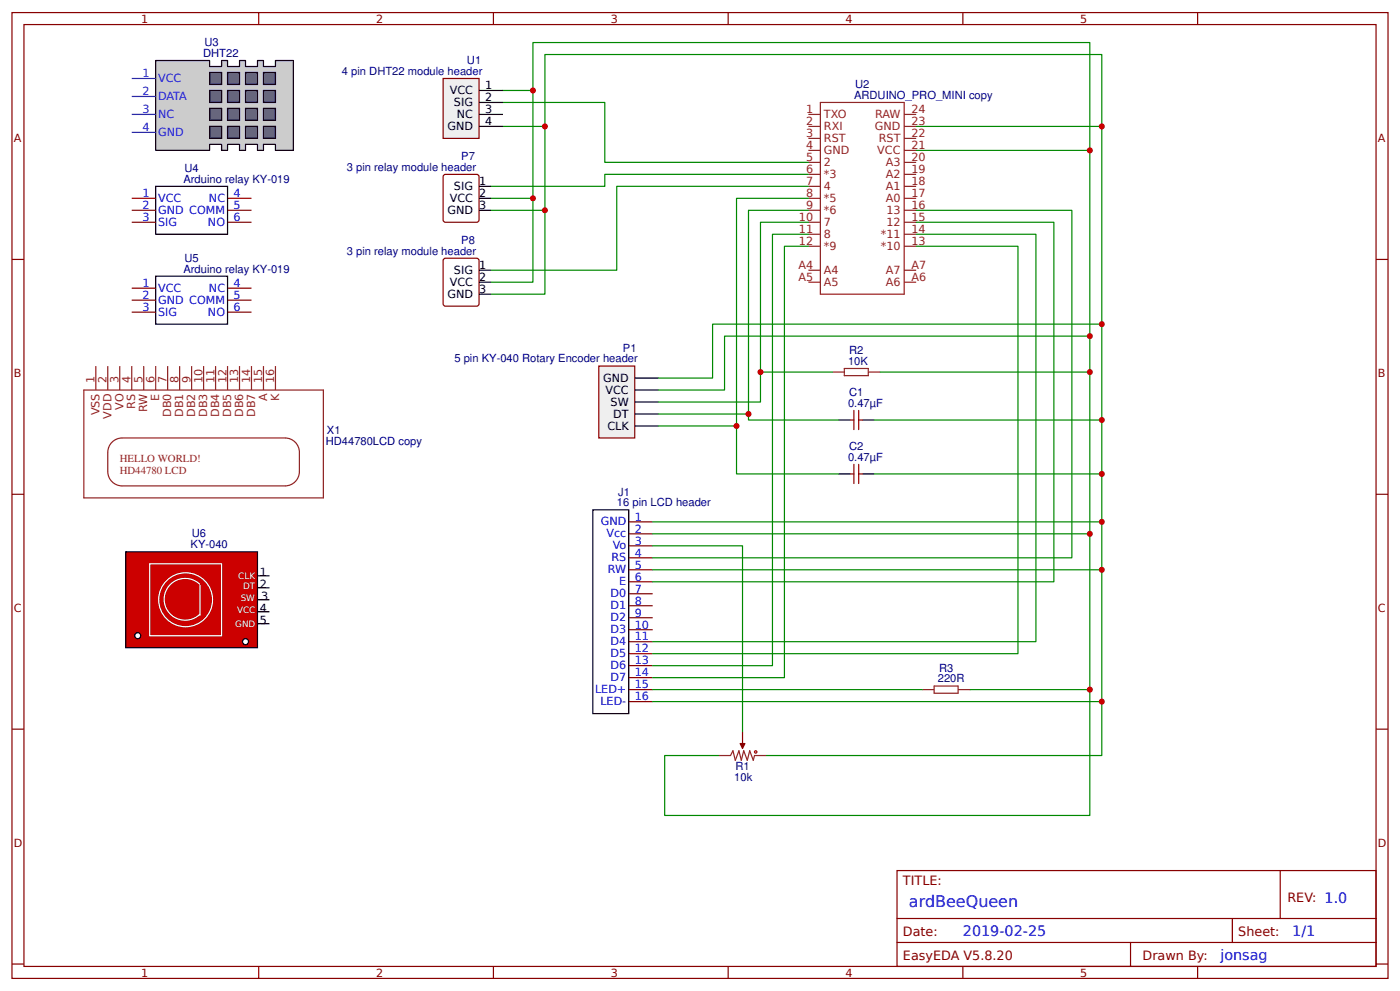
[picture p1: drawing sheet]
<svg xmlns="http://www.w3.org/2000/svg" width="309mm" height="219mm" viewBox="0 0 309 219" stroke-linecap="round" stroke-linejoin="round" font-family="sans-serif">
<g fill="none" stroke="#800" stroke-width=".26">
<path d="M2.6 2.8h304.1v213.2h-304.1zM5.3 5.4h298.7v208h-298.7zM57.1 2.8v2.6M109 2.8v2.6M160.9 2.8v2.6M212.7 2.8v2.6M264.6 2.8v2.6M98 38.8l.4-.3h6.9l.5 .3v9.8l-.2 .4-7.2 .1-.4-.3zM2.6 57.3h2.7M98.2 57.1l7.1-.1 .5 .3v9.8l-.2 .4-7.2 .1-.4-.3-.1-9.8zM304 57.3h2.7M2.6 109.1h2.7"/>
<path d="M138.9 115.2h5.3M138.9 117.9h5.3M304 109.1h2.7M138.9 120.5h5.3M138.9 123.2h5.3M138.9 125.8h5.3M138.9 128.5h5.3M138.9 131.1h5.3M138.9 133.7h5.3M138.9 136.4h5.3M138.9 139h5.3M138.9 141.7h5.3"/>
<path d="M138.9 144.3h5.3M138.9 147h5.3M138.9 149.6h5.3M138.9 152.3h5.3M138.9 154.9h5.3M2.6 161h2.7M304 161h2.7M198.2 192.2h105.8v21.2h-105.8zM282.8 192.2v10.6M2.6 212.9h2.7M57.1 213.4v2.6M109 213.4v2.6"/>
<path d="M160.9 213.4v2.6M198.2 202.8h105.8M198.2 208.1h105.8M212.7 213.4v2.6M249.8 208.1v5.3M264.6 213.4v2.6M272.3 202.8v5.3M304 212.9h2.7"/>
</g>
<path d="M105.8 41.1h2.7M105.8 43.8h2.7M105.8 46.4h2.7M105.8 59.7h2.7M105.8 62.3h2.7M105.8 65h2.7M131 112.6h7.9v45h-7.9z" fill="none" stroke="#000" stroke-width=".26"/>
<path d="M97.9 17.3h7.9v13.3h-7.9z" fill="#efefef" stroke="#800" stroke-width=".26"/>
<path d="M105.8 20h5.3M105.8 22.6h5.3M105.8 25.3h5.3M105.8 27.9h5.3" fill="none" stroke="#000" stroke-width=".26"/>
<path d="M132.3 80.8h7.9v15.9h-7.9z" fill="#efefef" stroke="#800" stroke-width=".26"/>
<path d="M140.2 83.5h5.3M140.2 86.1h5.3M140.2 88.8h5.3M140.2 91.4h5.3M140.2 94.1h5.3M185.2 92.7h2.7M190.5 92.7h2.6M185.2 104.6h2.7M190.5 104.6h2.6" fill="none" stroke="#000" stroke-width=".26"/>
<path d="M187.9 92.7h.7M188.6 90.6v4.3M189.7 90.6v4.3M189.7 92.7h.8M187.9 104.6h.7M188.6 102.5v4.3M189.7 102.5v4.3M189.7 104.6h.8M164 161.5v2.7" fill="none" stroke="#800" stroke-width=".26"/>
<g fill="none" stroke="#8d2323" stroke-width=".26">
<path d="M178.6 35.9h2.6M178.6 38.5h2.6M178.6 33.2h2.6M178.6 27.9h2.6M178.6 25.3h2.6M178.6 30.6h2.6M181.2 22.6h18.6v42.4h-18.6zM199.8 35.9h2.6M199.8 38.5h2.6M199.8 33.2h2.6M199.8 27.9h2.6M199.8 25.3h2.6"/>
<path d="M199.8 30.6h2.6M178.6 41.1h2.6M178.6 43.8h2.6M178.6 46.4h2.6M178.6 49.1h2.6M178.6 51.7h2.6M178.6 54.4h2.6M178.6 59.7h2.6M199.8 41.1h2.6M199.8 43.8h2.6M199.8 46.4h2.6M199.8 49.1h2.6"/>
<path d="M199.8 51.7h2.6M199.8 54.4h2.6M199.8 59.7h2.6M178.6 62.3h2.6M199.8 62.3h2.6M18.5 86.1h52.9v23.8h-52.9zM21.2 80.8v5.3M23.8 80.8v5.3M24.7 97.6a3.2 3.2 0 0 1 2.3-.9h36a3.2 3.2 0 0 1 3.1 3.2v4.2a3.2 3.2 0 0 1-3.1 3.2h-36a3.2 3.2 0 0 1-3.2-3.2v-4.2a3.2 3.2 0 0 1 .9-2.3zM26.5 80.8v5.3M29.1 80.8v5.3M31.7 80.8v5.3"/>
<path d="M34.4 80.8v5.3M37 80.8v5.3M39.7 80.8v5.3M42.3 80.8v5.3M45 80.8v5.3M47.6 80.8v5.3M50.3 80.8v5.3M52.9 80.8v5.3M55.6 80.8v5.3M58.2 80.8v5.3M60.9 80.8v5.3M183.9 82.2h2.6"/>
<path d="M186.5 81.4h5.3v1.5h-5.3zM191.8 82.2h2.7M203.7 152.3h2.7M206.4 151.5h5.3v1.6h-5.3zM211.7 152.3h2.6M158.7 166.8h2.7l.5-1 .6 2.1 .7-2.1 .6 2.1 .5-2.1 .8 2.1 .5-2.1 .8 2.1 .3-1.1h2.6M164 164.2v1"/>
</g>
<path d="M163.5 164.2h1.1l-.6 1z" fill="#800" stroke="#800" stroke-width=".26"/>
<circle cx="167" cy="166" r=".26" fill="none" stroke="#a00000" stroke-width=".26"/>
<g fill="none" stroke="#080" stroke-width=".26">
<path d="M111.1 20h6.6v-10.6h123.1v23.8M117.7 20v23.8h-9.2M111.1 27.9h9.3v-15.9h123v15.9M111.1 22.6h22.5v13.3h45M120.4 27.9v18.5h-11.9M178.6 38.5h-45v2.6h-25.1M202.4 27.9h41v87.3h-99.2M202.4 33.2h38.4v84.7h-96.6M117.7 43.8v18.5h-9.2M120.4 46.4v18.6h-11.9M178.6 49.1h-10.6v33.1M178.6 46.4h-13.2v45"/>
<path d="M178.6 43.8h-15.9v50.3M178.6 51.7h-7.9v95.3h-26.5M178.6 54.4h-5.3v95.2h-29.1M178.6 41.1h-42.3v18.6h-27.8M202.4 46.4h34.4v76.8h-92.6M202.4 49.1h30.4v79.4h-88.6M202.4 51.7h26.5v90h-84.7M202.4 54.4h22.5v89.9h-80.7M240.8 74.2h-80.7v11.9h-14.6M243.4 71.6h-86v11.9h-11.9M145.5 94.1h17.2v10.5h22.5M145.5 91.4h19.9v1.3h19.8"/>
<path d="M183.9 82.2h-15.9v6.6h-22.5M193.1 92.7h50.3M194.5 82.2h46.3M193.1 104.6h50.3M240.8 117.9v62.1h-94v-13.2h11.9M243.4 115.2v51.6h-74.1M144.2 120.5h19.8v41M144.2 125.8h99.2M144.2 152.3h59.5M144.2 154.9h99.2M214.3 152.3h26.5"/>
</g>
<path d="M34.4 13.4h11.9v1.3h2.6v-1.3h1.4v1.3h2.6v-1.3h1.3v1.3h2.7v-1.3h1.3v1.3h2.7v-1.3h3.9v19.8h-3.9v-1.3h-2.7v1.3h-1.3v-1.3h-2.7v1.3h-1.3v-1.3h-2.6v1.3h-1.4v-1.3h-2.6v1.3h-11.9z" fill="#ccc" stroke="#000" stroke-width=".26"/>
<g fill="#666" stroke="#000" stroke-width=".26">
<path d="M58.2 16h2.7v2.7h-2.7z"/>
<path d="M58.2 20h2.7v2.6h-2.7z"/>
<path d="M58.2 23.9h2.7v2.7h-2.7z"/>
<path d="M54.2 16h2.7v2.7h-2.7z"/>
<path d="M54.2 20h2.7v2.6h-2.7z"/>
<path d="M54.2 23.9h2.7v2.7h-2.7z"/>
<path d="M50.3 16h2.6v2.7h-2.6z"/>
<path d="M50.3 20h2.6v2.6h-2.6z"/>
<path d="M50.3 23.9h2.6v2.7h-2.6z"/>
<path d="M46.3 16h2.6v2.7h-2.6z"/>
<path d="M46.3 20h2.6v2.6h-2.6z"/>
<path d="M46.3 23.9h2.6v2.7h-2.6z"/>
<path d="M58.2 27.9h2.7v2.7h-2.7z"/>
<path d="M54.2 27.9h2.7v2.7h-2.7z"/>
<path d="M50.3 27.9h2.6v2.7h-2.6z"/>
<path d="M46.3 27.9h2.6v2.7h-2.6z"/>
</g>
<path d="M29.1 17.3h5.3M29.1 21.3h5.3M29.1 25.3h5.3M29.1 29.2h5.3" fill="none" stroke="#30c" stroke-width=".26"/>
<path d="M34.4 41.1h15.9v10.6h-15.9zM34.4 61h15.9v10.6h-15.9z" fill="none" stroke="#000" stroke-width=".26"/>
<path d="M29.1 43.8h5.3M29.1 46.4h5.3M29.1 49.1h5.3M50.3 43.8h5.3M50.3 46.4h5.3M50.3 49.1h5.3M29.1 63.6h5.3M29.1 66.3h5.3M29.1 68.9h5.3M50.3 63.6h5.3M50.3 66.3h5.3M50.3 68.9h5.3" fill="none" stroke="#800" stroke-width=".26"/>
<path d="M27.8 121.8h29.1v21.2h-29.1z" fill="#c00" stroke="#000" stroke-width=".26"/>
<g fill="none" stroke="#fff" stroke-width=".26">
<path d="M33.1 124.5h15.8v15.9h-15.8zM44.2 129.1a4.6 4.6 0 0 0-6.6-.1 4.6 4.6 0 0 0 0 6.6 4.6 4.6 0 0 0 6.6 0M44.2 129.2v6.7"/>
<circle cx="41" cy="132.4" r="6"/>
</g>
<path d="M56.9 127.1h2.6M56.9 129.8h2.6M56.9 132.4h2.6M56.9 135.1h2.6M56.9 137.7h2.6" fill="none" stroke="#000" stroke-width=".26"/>
<g fill="#fff" stroke="#000" stroke-width=".26">
<circle cx="54.2" cy="141.7" r=".66"/>
<circle cx="30.4" cy="140.4" r=".66"/>
</g>
<g fill="#c00">
<circle cx="120.4" cy="46.4" r=".66"/>
<circle cx="117.7" cy="43.8" r=".66"/>
<circle cx="243.4" cy="27.9" r=".66"/>
<circle cx="243.4" cy="154.9" r=".66"/>
<circle cx="243.4" cy="115.2" r=".66"/>
<circle cx="240.8" cy="117.9" r=".66"/>
<circle cx="240.8" cy="82.2" r=".66"/>
<circle cx="240.8" cy="74.2" r=".66"/>
<circle cx="162.7" cy="94.1" r=".66"/>
<circle cx="165.4" cy="91.4" r=".66"/>
<circle cx="168" cy="82.2" r=".66"/>
<circle cx="243.4" cy="71.6" r=".66"/>
<circle cx="243.4" cy="104.6" r=".66"/>
<circle cx="243.4" cy="92.7" r=".66"/>
<circle cx="240.8" cy="152.3" r=".66"/>
<circle cx="243.4" cy="125.8" r=".66"/>
<circle cx="240.8" cy="33.2" r=".66"/>
<circle cx="117.7" cy="20" r=".66"/>
<circle cx="120.4" cy="27.9" r=".66"/>
</g>
<text font-size="3.5" fill="#00f" x="200.8" y="200.2">ardBeeQueen</text>
<g font-size="3.2" fill="#00f">
<text x="212.7" y="206.8">2019-02-25</text>
<text x="285.5" y="206.8">1/1</text>
<text x="269.6" y="212.1">jonsag</text>
</g>
<g font-size="2.8" fill="#800">
<text x="199.5" y="195.4">TITLE:</text>
<text x="284.4" y="199.1">REV: 1.0</text>
<text x="199.5" y="206.8">Date:</text>
<text x="273.6" y="206.8">Sheet:</text>
<text x="199.5" y="212.1">EasyEDA V5.8.20</text>
<text x="252.4" y="212.1">Drawn By:</text>
</g>
<g font-size="2.5" fill="#800">
<text x="31.2" y="5">1</text>
<text x="83.1" y="5">2</text>
<text x="134.9" y="5">3</text>
<text x="186.8" y="5">4</text>
<text x="238.7" y="5">5</text>
<text x="3" y="31.4">A</text>
<text x="304.4" y="31.4">A</text>
<text x="3" y="83.2">B</text>
<text x="304.4" y="83.2">B</text>
<text x="3" y="135.1">C</text>
<text x="304.4" y="135.1">C</text>
<text x="3" y="186.9">D</text>
<text x="304.4" y="186.9">D</text>
<text x="31.2" y="215.6">1</text>
<text x="83.1" y="215.6">2</text>
<text x="134.9" y="215.6">3</text>
<text x="186.8" y="215.6">4</text>
<text x="238.7" y="215.6">5</text>
</g>
<g font-size="2.5" fill="#000080">
<text x="45.1" y="10.2">U3</text>
<text x="44.9" y="12.6">DHT22</text>
<text x="75.5" y="16.5">4 pin DHT22 module header</text>
<text x="103.2" y="14.2">U1</text>
<text x="188.7" y="21.8">ARDUINO_PRO_MINI copy</text>
<text x="188.9" y="19.4">U2</text>
<text x="101.9" y="35.3">P7</text>
<text x="40.5" y="40.3">Arduino relay KY-019</text>
<text x="40.8" y="38">U4</text>
<text x="76.6" y="37.7">3 pin relay module header</text>
<text x="101.9" y="53.8">P8</text>
<text x="40.8" y="57.8">U5</text>
<text x="76.6" y="56.2">3 pin relay module header</text>
<text x="40.5" y="60.2">Arduino relay KY-019</text>
<text x="137.6" y="77.7">P1</text>
<text x="100.4" y="80">5 pin KY-040 Rotary Encoder header</text>
<text x="187.4" y="80.6">10K</text>
<text x="187.6" y="78.2">R2</text>
<text x="187.4" y="89.8">0.47µF</text>
<text x="187.6" y="87.4">C1</text>
<text x="72.2" y="95.9">X1</text>
<text x="72" y="98.3">HD44780LCD copy</text>
<text x="187.4" y="101.7">0.47µF</text>
<text x="187.6" y="99.4">C2</text>
<text x="136.3" y="111.8">16 pin LCD header</text>
<text x="136.6" y="109.4">J1</text>
<text x="42.4" y="118.7">U6</text>
<text x="42.1" y="121">KY-040</text>
<text x="207.5" y="148.3">R3</text>
<text x="207.2" y="150.7">220R</text>
<text x="162.2" y="172.4">10k</text>
<text x="162.5" y="170">R1</text>
</g>
<g font-size="2.5" fill="#30c">
<text x="31.5" y="17.1">1</text>
<text x="31.5" y="21">2</text>
<text x="34.9" y="18.1">VCC</text>
<text x="34.9" y="22.1">DATA</text>
<text x="31.5" y="25">3</text>
<text x="31.5" y="29">4</text>
<text x="34.9" y="26.1">NC</text>
<text x="34.9" y="30">GND</text>
</g>
<g font-size="2.5">
<text x="99.4" y="20.8">VCC</text>
<text x="100.3" y="23.4">SIG</text>
<text x="107.2" y="19.7">1</text>
<text x="107.2" y="22.4">2</text>
<text x="98.8" y="28.7">GND</text>
<text x="100.9" y="26.1">NC</text>
<text x="107.2" y="25">3</text>
<text x="107.2" y="27.6">4</text>
<text x="100.3" y="41.9">SIG</text>
<text x="105.8" y="40.9">1</text>
<text x="98.8" y="47.2">GND</text>
<text x="99.4" y="44.6">VCC</text>
<text x="105.8" y="43.5">2</text>
<text x="105.8" y="46.2">3</text>
<text x="105.8" y="59.4">1</text>
<text x="98.8" y="65.7">GND</text>
<text x="99.4" y="63.1">VCC</text>
<text x="100.3" y="60.5">SIG</text>
<text x="105.8" y="62">2</text>
<text x="105.8" y="64.7">3</text>
<text x="133.2" y="84.3">GND</text>
<text x="133.8" y="86.9">VCC</text>
<text x="134.9" y="89.6">SW</text>
<text x="134.2" y="94.9">CLK</text>
<text x="135.5" y="92.2">DT</text>
<text x="57.4" y="127.1">1</text>
<text x="57.4" y="129.8">2</text>
<text x="57.4" y="135.1">4</text>
<text x="57.4" y="137.7">5</text>
<text x="57.7" y="132.4">3</text>
</g>
<g font-size="2.5" fill="#8d2323">
<text x="178.1" y="27.6">2</text>
<text x="178.1" y="25">1</text>
<text x="182" y="28.7">RXI</text>
<text x="182" y="26.1">TXO</text>
<text x="193.3" y="28.7">GND</text>
<text x="193.4" y="26.1">RAW</text>
<text x="201.3" y="27.6">23</text>
<text x="201.3" y="25">24</text>
<text x="178.1" y="35.6">5</text>
<text x="178.1" y="32.9">4</text>
<text x="178.1" y="30.3">3</text>
<text x="182" y="34">GND</text>
<text x="182" y="31.4">RST</text>
<text x="193.8" y="34">VCC</text>
<text x="194.2" y="31.4">RST</text>
<text x="201.3" y="35.6">20</text>
<text x="201.3" y="30.3">22</text>
<text x="201.3" y="32.9">21</text>
<text x="178.1" y="38.2">6</text>
<text x="178.1" y="40.9">7</text>
<text x="182" y="36.6">2</text>
<text x="182" y="39.3">*3</text>
<text x="182" y="41.9">4</text>
<text x="195.7" y="41.9">A1</text>
<text x="195.7" y="39.3">A2</text>
<text x="195.7" y="36.6">A3</text>
<text x="201.3" y="40.9">18</text>
<text x="201.3" y="38.2">19</text>
<text x="178.1" y="43.5">8</text>
<text x="178.1" y="46.2">9</text>
<text x="182" y="44.6">*5</text>
<text x="182" y="47.2">*6</text>
<text x="195.7" y="44.6">A0</text>
<text x="195.8" y="47.2">13</text>
<text x="201.3" y="46.2">16</text>
<text x="201.3" y="43.5">17</text>
<text x="176.5" y="48.8">10</text>
<text x="176.5" y="51.5">11</text>
<text x="182" y="49.9">7</text>
<text x="182" y="52.5">8</text>
<text x="194.6" y="52.5">*11</text>
<text x="195.8" y="49.9">12</text>
<text x="201.3" y="51.5">14</text>
<text x="201.3" y="48.8">15</text>
<text x="176.4" y="59.4">A4</text>
<text x="176.5" y="54.1">12</text>
<text x="182" y="55.2">*9</text>
<text x="194.6" y="55.2">*10</text>
<text x="201.3" y="54.1">13</text>
<text x="201.3" y="59.4">A7</text>
<text x="176.4" y="62">A5</text>
<text x="182" y="60.5">A4</text>
<text x="182" y="63.1">A5</text>
<text x="195.7" y="60.5">A7</text>
<text x="195.7" y="63.1">A6</text>
<text x="201.3" y="62">A6</text>
<text x="20.9" y="84.5" transform="rotate(-90 20.9 84.5)">1</text>
<text x="23.5" y="84.5" transform="rotate(-90 23.5 84.5)">2</text>
<text x="26.2" y="84.5" transform="rotate(-90 26.2 84.5)">3</text>
<text x="28.8" y="84.5" transform="rotate(-90 28.8 84.5)">4</text>
<text x="31.5" y="84.5" transform="rotate(-90 31.5 84.5)">5</text>
<text x="34.1" y="84.5" transform="rotate(-90 34.1 84.5)">6</text>
<text x="35.2" y="88.5" transform="rotate(-90 35.2 88.5)">E</text>
<text x="36.8" y="84.5" transform="rotate(-90 36.8 84.5)">7</text>
<text x="39.4" y="84.5" transform="rotate(-90 39.4 84.5)">8</text>
<text x="42.1" y="84.5" transform="rotate(-90 42.1 84.5)">9</text>
<text x="44.7" y="84.5" transform="rotate(-90 44.7 84.5)">10</text>
<text x="47.4" y="84.5" transform="rotate(-90 47.4 84.5)">11</text>
<text x="50" y="84.5" transform="rotate(-90 50 84.5)">12</text>
<text x="52.7" y="84.5" transform="rotate(-90 52.7 84.5)">13</text>
<text x="55.3" y="84.5" transform="rotate(-90 55.3 84.5)">14</text>
<text x="57.9" y="84.5" transform="rotate(-90 57.9 84.5)">15</text>
<text x="59" y="88.6" transform="rotate(-90 59 88.6)">A</text>
<text x="60.6" y="84.5" transform="rotate(-90 60.6 84.5)">16</text>
<text x="61.6" y="88.5" transform="rotate(-90 61.6 88.5)">K</text>
<text x="22" y="91.7" transform="rotate(-90 22 91.7)">VSS</text>
<text x="24.6" y="92.4" transform="rotate(-90 24.6 92.4)">VDD</text>
<text x="27.3" y="90.5" transform="rotate(-90 27.3 90.5)">VO</text>
<text x="29.9" y="90.2" transform="rotate(-90 29.9 90.2)">RS</text>
<text x="32.5" y="91" transform="rotate(-90 32.5 91)">RW</text>
<text x="37.8" y="92.1" transform="rotate(-90 37.8 92.1)">DB0</text>
<text x="40.5" y="92.1" transform="rotate(-90 40.5 92.1)">DB1</text>
<text x="43.1" y="92.1" transform="rotate(-90 43.1 92.1)">DB2</text>
<text x="45.8" y="92.1" transform="rotate(-90 45.8 92.1)">DB3</text>
<text x="48.4" y="92.1" transform="rotate(-90 48.4 92.1)">DB4</text>
<text x="51.1" y="92.1" transform="rotate(-90 51.1 92.1)">DB5</text>
<text x="53.7" y="92.1" transform="rotate(-90 53.7 92.1)">DB6</text>
<text x="56.4" y="92.1" transform="rotate(-90 56.4 92.1)">DB7</text>
</g>
<g font-size="2.5" fill="#00f">
<text x="31.5" y="43.5">1</text>
<text x="31.5" y="46.2">2</text>
<text x="34.9" y="44.6">VCC</text>
<text x="34.9" y="47.2">GND COMM</text>
<text x="46.2" y="44.6">NC</text>
<text x="51.6" y="43.5">4</text>
<text x="51.6" y="46.2">5</text>
<text x="31.5" y="48.8">3</text>
<text x="34.9" y="49.9">SIG</text>
<text x="46" y="49.9">NO</text>
<text x="51.6" y="48.8">6</text>
<text x="31.5" y="63.4">1</text>
<text x="34.9" y="64.4">VCC</text>
<text x="46.2" y="64.4">NC</text>
<text x="51.6" y="63.4">4</text>
<text x="31.5" y="66">2</text>
<text x="31.5" y="68.7">3</text>
<text x="34.9" y="67.1">GND COMM</text>
<text x="34.9" y="69.7">SIG</text>
<text x="46" y="69.7">NO</text>
<text x="51.6" y="66">5</text>
<text x="51.6" y="68.7">6</text>
<text x="132.7" y="116">GND</text>
<text x="134" y="118.7">Vcc</text>
<text x="140.2" y="115">1</text>
<text x="140.2" y="117.6">2</text>
<text x="135.1" y="124">RS</text>
<text x="135.4" y="121.3">Vo</text>
<text x="140.2" y="120.3">3</text>
<text x="140.2" y="122.9">4</text>
<text x="140.2" y="125.5">5</text>
<text x="134.3" y="126.6">RW</text>
<text x="134.9" y="131.9">D0</text>
<text x="136.8" y="129.2">E</text>
<text x="140.2" y="128.2">6</text>
<text x="140.2" y="130.8">7</text>
<text x="134.9" y="134.5">D1</text>
<text x="134.9" y="137.2">D2</text>
<text x="140.2" y="133.5">8</text>
<text x="140.2" y="136.1">9</text>
<text x="134.9" y="139.8">D3</text>
<text x="134.9" y="142.5">D4</text>
<text x="140.2" y="138.8">10</text>
<text x="140.2" y="141.4">11</text>
<text x="134.9" y="145.1">D5</text>
<text x="134.9" y="147.8">D6</text>
<text x="140.2" y="144.1">12</text>
<text x="140.2" y="146.7">13</text>
<text x="140.2" y="149.4">14</text>
<text x="131.5" y="153.1">LED+</text>
<text x="132.6" y="155.7">LED-</text>
<text x="134.9" y="150.4">D7</text>
<text x="140.2" y="152">15</text>
<text x="140.2" y="154.6">16</text>
</g>
<g font-size="2.4" fill="#8d2323">
<text x="26.5" y="102">HELLO WORLD!</text>
<text x="26.5" y="104.6">HD44780 LCD</text>
</g>
<g font-size="1.9" fill="#fff">
<text x="52.7" y="127.8">CLK</text>
<text x="53.7" y="130.2">DT</text>
<text x="52.4" y="135.4">VCC</text>
<text x="53.2" y="132.8">SW</text>
<text x="52" y="138.4">GND</text>
</g>
</svg>
